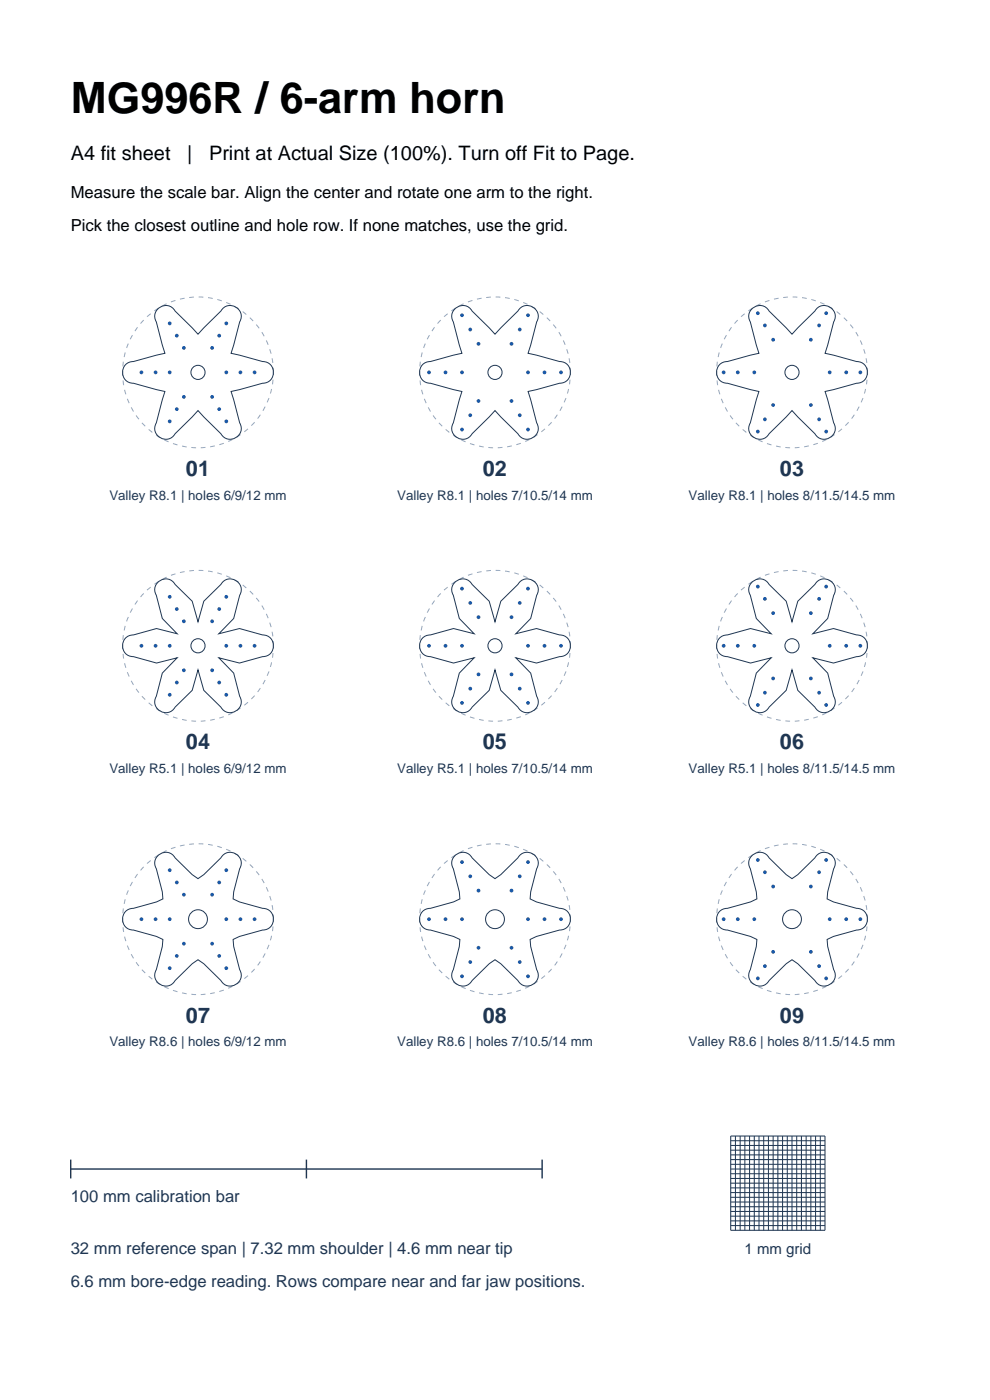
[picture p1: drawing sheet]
<svg xmlns="http://www.w3.org/2000/svg" width="210mm" height="297mm" viewBox="0 0 210 297" stroke-linecap="round" stroke-linejoin="round" font-family="sans-serif">
<path d="M58 79a16 16 0 0 0-23.5-14.1 16 16 0 0 0-1.4 27.4 16 16 0 0 0 24.8-11.7l.1-1.6" fill="none" stroke="#91a6bf" stroke-width=".21" stroke-dasharray="1 1" stroke-linecap="butt"/>
<g fill="#1a59a8">
<circle cx="48" cy="79" r=".4"/>
<circle cx="51" cy="79" r=".4"/>
<circle cx="54" cy="79" r=".4"/>
<circle cx="45" cy="73.8" r=".4"/>
<circle cx="46.5" cy="71.2" r=".4"/>
<circle cx="48" cy="68.6" r=".4"/>
<circle cx="39" cy="73.8" r=".4"/>
<circle cx="37.5" cy="71.2" r=".4"/>
<circle cx="36" cy="68.6" r=".4"/>
<circle cx="36" cy="79" r=".4"/>
<circle cx="33" cy="79" r=".4"/>
<circle cx="30" cy="79" r=".4"/>
<circle cx="39" cy="84.2" r=".4"/>
<circle cx="37.5" cy="86.8" r=".4"/>
<circle cx="36" cy="89.4" r=".4"/>
<circle cx="45" cy="84.2" r=".4"/>
<circle cx="46.5" cy="86.8" r=".4"/>
<circle cx="48" cy="89.4" r=".4"/>
</g>
<g fill="none" stroke="#1f3652" stroke-width=".21">
<path d="M33.5 65.6a2.27 2.27 0 0 1 3.6 .4l4.9 4.9 4.9-4.9a2.3 2.3 0 0 1 3.1-.9 2.3 2.3 0 0 1 .8 3.2l-1.8 6.6 6.7 1.8a2.3 2.3 0 0 1 2.3 2.3 2.3 2.3 0 0 1-2.3 2.3l-6.7 1.7 1.8 6.7a2.3 2.3 0 0 1-.8 3.2 2.3 2.3 0 0 1-3.1-.9l-4.9-4.9-4.9 4.9a2.3 2.3 0 0 1-3.1 .9 2.3 2.3 0 0 1-.8-3.2l1.8-6.7-6.7-1.7a2.3 2.3 0 0 1-2.3-2.3 2.3 2.3 0 0 1 2.3-2.3l6.7-1.8-1.8-6.6a2.17 2.17 0 0 1 .3-2.7z"/>
<circle cx="42" cy="79" r="1.5"/>
</g>
<path d="M121 79a16 16 0 0 0-23.5-14.1 16 16 0 0 0-1.4 27.4 16 16 0 0 0 24.8-11.7l.1-1.6" fill="none" stroke="#91a6bf" stroke-width=".21" stroke-dasharray="1 1" stroke-linecap="butt"/>
<g fill="#1a59a8">
<circle cx="112" cy="79" r=".4"/>
<circle cx="115.5" cy="79" r=".4"/>
<circle cx="119" cy="79" r=".4"/>
<circle cx="108.5" cy="72.9" r=".4"/>
<circle cx="110.2" cy="69.9" r=".4"/>
<circle cx="112" cy="66.9" r=".4"/>
<circle cx="101.5" cy="72.9" r=".4"/>
<circle cx="99.7" cy="69.9" r=".4"/>
<circle cx="98" cy="66.9" r=".4"/>
<circle cx="98" cy="79" r=".4"/>
<circle cx="94.5" cy="79" r=".4"/>
<circle cx="91" cy="79" r=".4"/>
<circle cx="101.5" cy="85.1" r=".4"/>
<circle cx="99.7" cy="88.1" r=".4"/>
<circle cx="98" cy="91.1" r=".4"/>
<circle cx="108.5" cy="85.1" r=".4"/>
<circle cx="110.2" cy="88.1" r=".4"/>
<circle cx="112" cy="91.1" r=".4"/>
</g>
<g fill="none" stroke="#1f3652" stroke-width=".21">
<path d="M96.5 65.6a2.27 2.27 0 0 1 3.6 .4l4.9 4.9 4.9-4.9a2.3 2.3 0 0 1 3.1-.9 2.3 2.3 0 0 1 .8 3.2l-1.8 6.6 6.7 1.8a2.3 2.3 0 0 1 2.3 2.3 2.3 2.3 0 0 1-2.3 2.3l-6.7 1.7 1.8 6.7a2.3 2.3 0 0 1-.8 3.2 2.3 2.3 0 0 1-3.1-.9l-4.9-4.9-4.9 4.9a2.3 2.3 0 0 1-3.1 .9 2.3 2.3 0 0 1-.8-3.2l1.8-6.7-6.7-1.7a2.3 2.3 0 0 1-2.3-2.3 2.3 2.3 0 0 1 2.3-2.3l6.7-1.8-1.8-6.6a2.17 2.17 0 0 1 .3-2.7z"/>
<circle cx="105" cy="79" r="1.5"/>
</g>
<path d="M184 79a16 16 0 0 0-23.5-14.1 16 16 0 0 0-1.4 27.4 16 16 0 0 0 24.8-11.7l.1-1.6" fill="none" stroke="#91a6bf" stroke-width=".21" stroke-dasharray="1 1" stroke-linecap="butt"/>
<g fill="#1a59a8">
<circle cx="176" cy="79" r=".4"/>
<circle cx="179.5" cy="79" r=".4"/>
<circle cx="182.5" cy="79" r=".4"/>
<circle cx="172" cy="72.1" r=".4"/>
<circle cx="173.7" cy="69" r=".4"/>
<circle cx="175.2" cy="66.4" r=".4"/>
<circle cx="164" cy="72.1" r=".4"/>
<circle cx="162.2" cy="69" r=".4"/>
<circle cx="160.7" cy="66.4" r=".4"/>
<circle cx="160" cy="79" r=".4"/>
<circle cx="156.5" cy="79" r=".4"/>
<circle cx="153.5" cy="79" r=".4"/>
<circle cx="164" cy="85.9" r=".4"/>
<circle cx="162.2" cy="89" r=".4"/>
<circle cx="160.7" cy="91.6" r=".4"/>
<circle cx="172" cy="85.9" r=".4"/>
<circle cx="173.7" cy="89" r=".4"/>
<circle cx="175.2" cy="91.6" r=".4"/>
</g>
<g fill="none" stroke="#1f3652" stroke-width=".21">
<path d="M159.5 65.6a2.27 2.27 0 0 1 3.6 .4l4.9 4.9 4.9-4.9a2.3 2.3 0 0 1 3.1-.9 2.3 2.3 0 0 1 .8 3.2l-1.8 6.6 6.7 1.8a2.3 2.3 0 0 1 2.3 2.3 2.3 2.3 0 0 1-2.3 2.3l-6.7 1.7 1.8 6.7a2.3 2.3 0 0 1-.8 3.2 2.3 2.3 0 0 1-3.1-.9l-4.9-4.9-4.9 4.9a2.3 2.3 0 0 1-3.1 .9 2.3 2.3 0 0 1-.8-3.2l1.8-6.7-6.7-1.7a2.3 2.3 0 0 1-2.3-2.3 2.3 2.3 0 0 1 2.3-2.3l6.7-1.8-1.8-6.6a2.17 2.17 0 0 1 .3-2.7z"/>
<circle cx="168" cy="79" r="1.5"/>
</g>
<path d="M58 137a16 16 0 0 0-23.5-14.1 16 16 0 0 0-1.4 27.4 16 16 0 0 0 24.8-11.7l.1-1.6" fill="none" stroke="#91a6bf" stroke-width=".21" stroke-dasharray="1 1" stroke-linecap="butt"/>
<g fill="#1a59a8">
<circle cx="48" cy="137" r=".4"/>
<circle cx="51" cy="137" r=".4"/>
<circle cx="54" cy="137" r=".4"/>
<circle cx="45" cy="131.8" r=".4"/>
<circle cx="46.5" cy="129.2" r=".4"/>
<circle cx="48" cy="126.6" r=".4"/>
<circle cx="39" cy="131.8" r=".4"/>
<circle cx="37.5" cy="129.2" r=".4"/>
<circle cx="36" cy="126.6" r=".4"/>
<circle cx="36" cy="137" r=".4"/>
<circle cx="33" cy="137" r=".4"/>
<circle cx="30" cy="137" r=".4"/>
<circle cx="39" cy="142.2" r=".4"/>
<circle cx="37.5" cy="144.8" r=".4"/>
<circle cx="36" cy="147.4" r=".4"/>
<circle cx="45" cy="142.2" r=".4"/>
<circle cx="46.5" cy="144.8" r=".4"/>
<circle cx="48" cy="147.4" r=".4"/>
</g>
<g fill="none" stroke="#1f3652" stroke-width=".21">
<path d="M33.5 123.6a2.27 2.27 0 0 1 3.6 .4l3.7 3.5 1.2 4.4 1.2-4.4 3.7-3.5a2.3 2.3 0 0 1 3.1-.9 2.3 2.3 0 0 1 .8 3.2l-1.2 4.9-3.2 3.2 4.4-1.1 4.9 1.4a2.3 2.3 0 0 1 2.3 2.3 2.3 2.3 0 0 1-2.3 2.3l-4.9 1.4-4.4-1.2 3.2 3.3 1.2 4.9a2.3 2.3 0 0 1-.8 3.2 2.3 2.3 0 0 1-3.1-.9l-3.7-3.5-1.2-4.4-1.2 4.4-3.7 3.5a2.3 2.3 0 0 1-3.1 .9 2.3 2.3 0 0 1-.8-3.2l1.2-4.9 3.2-3.3-4.4 1.2-4.9-1.4a2.3 2.3 0 0 1-2.3-2.3 2.3 2.3 0 0 1 2.3-2.3l4.9-1.4 4.4 1.1-3.2-3.2-1.2-4.9a2.17 2.17 0 0 1 .3-2.7z"/>
<circle cx="42" cy="137" r="1.5"/>
</g>
<path d="M121 137a16 16 0 0 0-23.5-14.1 16 16 0 0 0-1.4 27.4 16 16 0 0 0 24.8-11.7l.1-1.6" fill="none" stroke="#91a6bf" stroke-width=".21" stroke-dasharray="1 1" stroke-linecap="butt"/>
<g fill="#1a59a8">
<circle cx="112" cy="137" r=".4"/>
<circle cx="115.5" cy="137" r=".4"/>
<circle cx="119" cy="137" r=".4"/>
<circle cx="108.5" cy="130.9" r=".4"/>
<circle cx="110.2" cy="127.9" r=".4"/>
<circle cx="112" cy="124.9" r=".4"/>
<circle cx="101.5" cy="130.9" r=".4"/>
<circle cx="99.7" cy="127.9" r=".4"/>
<circle cx="98" cy="124.9" r=".4"/>
<circle cx="98" cy="137" r=".4"/>
<circle cx="94.5" cy="137" r=".4"/>
<circle cx="91" cy="137" r=".4"/>
<circle cx="101.5" cy="143.1" r=".4"/>
<circle cx="99.7" cy="146.1" r=".4"/>
<circle cx="98" cy="149.1" r=".4"/>
<circle cx="108.5" cy="143.1" r=".4"/>
<circle cx="110.2" cy="146.1" r=".4"/>
<circle cx="112" cy="149.1" r=".4"/>
</g>
<g fill="none" stroke="#1f3652" stroke-width=".21">
<path d="M96.5 123.6a2.27 2.27 0 0 1 3.6 .4l3.7 3.5 1.2 4.4 1.2-4.4 3.7-3.5a2.3 2.3 0 0 1 3.1-.9 2.3 2.3 0 0 1 .8 3.2l-1.2 4.9-3.2 3.2 4.4-1.1 4.9 1.4a2.3 2.3 0 0 1 2.3 2.3 2.3 2.3 0 0 1-2.3 2.3l-4.9 1.4-4.4-1.2 3.2 3.3 1.2 4.9a2.3 2.3 0 0 1-.8 3.2 2.3 2.3 0 0 1-3.1-.9l-3.7-3.5-1.2-4.4-1.2 4.4-3.7 3.5a2.3 2.3 0 0 1-3.1 .9 2.3 2.3 0 0 1-.8-3.2l1.2-4.9 3.2-3.3-4.4 1.2-4.9-1.4a2.3 2.3 0 0 1-2.3-2.3 2.3 2.3 0 0 1 2.3-2.3l4.9-1.4 4.4 1.1-3.2-3.2-1.2-4.9a2.17 2.17 0 0 1 .3-2.7z"/>
<circle cx="105" cy="137" r="1.5"/>
</g>
<path d="M184 137a16 16 0 0 0-23.5-14.1 16 16 0 0 0-1.4 27.4 16 16 0 0 0 24.8-11.7l.1-1.6" fill="none" stroke="#91a6bf" stroke-width=".21" stroke-dasharray="1 1" stroke-linecap="butt"/>
<g fill="#1a59a8">
<circle cx="176" cy="137" r=".4"/>
<circle cx="179.5" cy="137" r=".4"/>
<circle cx="182.5" cy="137" r=".4"/>
<circle cx="172" cy="130.1" r=".4"/>
<circle cx="173.7" cy="127" r=".4"/>
<circle cx="175.2" cy="124.4" r=".4"/>
<circle cx="164" cy="130.1" r=".4"/>
<circle cx="162.2" cy="127" r=".4"/>
<circle cx="160.7" cy="124.4" r=".4"/>
<circle cx="160" cy="137" r=".4"/>
<circle cx="156.5" cy="137" r=".4"/>
<circle cx="153.5" cy="137" r=".4"/>
<circle cx="164" cy="143.9" r=".4"/>
<circle cx="162.2" cy="147" r=".4"/>
<circle cx="160.7" cy="149.6" r=".4"/>
<circle cx="172" cy="143.9" r=".4"/>
<circle cx="173.7" cy="147" r=".4"/>
<circle cx="175.2" cy="149.6" r=".4"/>
</g>
<g fill="none" stroke="#1f3652" stroke-width=".21">
<path d="M159.5 123.6a2.27 2.27 0 0 1 3.6 .4l3.7 3.5 1.2 4.4 1.2-4.4 3.7-3.5a2.3 2.3 0 0 1 3.1-.9 2.3 2.3 0 0 1 .8 3.2l-1.2 4.9-3.2 3.2 4.4-1.1 4.9 1.4a2.3 2.3 0 0 1 2.3 2.3 2.3 2.3 0 0 1-2.3 2.3l-4.9 1.4-4.4-1.2 3.2 3.3 1.2 4.9a2.3 2.3 0 0 1-.8 3.2 2.3 2.3 0 0 1-3.1-.9l-3.7-3.5-1.2-4.4-1.2 4.4-3.7 3.5a2.3 2.3 0 0 1-3.1 .9 2.3 2.3 0 0 1-.8-3.2l1.2-4.9 3.2-3.3-4.4 1.2-4.9-1.4a2.3 2.3 0 0 1-2.3-2.3 2.3 2.3 0 0 1 2.3-2.3l4.9-1.4 4.4 1.1-3.2-3.2-1.2-4.9a2.17 2.17 0 0 1 .3-2.7z"/>
<circle cx="168" cy="137" r="1.5"/>
</g>
<path d="M58 195a16 16 0 0 0-23.5-14.1 16 16 0 0 0-1.4 27.4 16 16 0 0 0 24.8-11.7l.1-1.6" fill="none" stroke="#91a6bf" stroke-width=".21" stroke-dasharray="1 1" stroke-linecap="butt"/>
<g fill="#1a59a8">
<circle cx="48" cy="195" r=".4"/>
<circle cx="51" cy="195" r=".4"/>
<circle cx="54" cy="195" r=".4"/>
<circle cx="45" cy="189.8" r=".4"/>
<circle cx="46.5" cy="187.2" r=".4"/>
<circle cx="48" cy="184.6" r=".4"/>
<circle cx="39" cy="189.8" r=".4"/>
<circle cx="37.5" cy="187.2" r=".4"/>
<circle cx="36" cy="184.6" r=".4"/>
<circle cx="36" cy="195" r=".4"/>
<circle cx="33" cy="195" r=".4"/>
<circle cx="30" cy="195" r=".4"/>
<circle cx="39" cy="200.2" r=".4"/>
<circle cx="37.5" cy="202.8" r=".4"/>
<circle cx="36" cy="205.4" r=".4"/>
<circle cx="45" cy="200.2" r=".4"/>
<circle cx="46.5" cy="202.8" r=".4"/>
<circle cx="48" cy="205.4" r=".4"/>
</g>
<g fill="none" stroke="#1f3652" stroke-width=".21">
<path d="M33.5 181.6a2.27 2.27 0 0 1 3.6 .4l3.7 3.5 1.2 .9 1.2-.9 3.7-3.5a2.3 2.3 0 0 1 3.1-.9 2.3 2.3 0 0 1 .8 3.2l-1.2 4.9-.2 1.5 1.4 .6 4.9 1.4a2.3 2.3 0 0 1 2.3 2.3 2.3 2.3 0 0 1-2.3 2.3l-4.9 1.4-1.4 .6 .2 1.5 1.2 4.9a2.3 2.3 0 0 1-.8 3.2 2.3 2.3 0 0 1-3.1-.9l-3.7-3.5-1.2-.9-1.2 .9-3.7 3.5a2.3 2.3 0 0 1-3.1 .9 2.3 2.3 0 0 1-.8-3.2l1.2-4.9 .2-1.5-1.4-.6-4.9-1.4a2.3 2.3 0 0 1-2.3-2.3 2.3 2.3 0 0 1 2.3-2.3l4.9-1.4 1.4-.6-.2-1.5-1.2-4.9a2.17 2.17 0 0 1 .3-2.7z"/>
<circle cx="42" cy="195" r="2"/>
</g>
<path d="M121 195a16 16 0 0 0-23.5-14.1 16 16 0 0 0-1.4 27.4 16 16 0 0 0 24.8-11.7l.1-1.6" fill="none" stroke="#91a6bf" stroke-width=".21" stroke-dasharray="1 1" stroke-linecap="butt"/>
<g fill="#1a59a8">
<circle cx="112" cy="195" r=".4"/>
<circle cx="115.5" cy="195" r=".4"/>
<circle cx="119" cy="195" r=".4"/>
<circle cx="108.5" cy="188.9" r=".4"/>
<circle cx="110.2" cy="185.9" r=".4"/>
<circle cx="112" cy="182.9" r=".4"/>
<circle cx="101.5" cy="188.9" r=".4"/>
<circle cx="99.7" cy="185.9" r=".4"/>
<circle cx="98" cy="182.9" r=".4"/>
<circle cx="98" cy="195" r=".4"/>
<circle cx="94.5" cy="195" r=".4"/>
<circle cx="91" cy="195" r=".4"/>
<circle cx="101.5" cy="201.1" r=".4"/>
<circle cx="99.7" cy="204.1" r=".4"/>
<circle cx="98" cy="207.1" r=".4"/>
<circle cx="108.5" cy="201.1" r=".4"/>
<circle cx="110.2" cy="204.1" r=".4"/>
<circle cx="112" cy="207.1" r=".4"/>
</g>
<g fill="none" stroke="#1f3652" stroke-width=".21">
<path d="M96.5 181.6a2.27 2.27 0 0 1 3.6 .4l3.7 3.5 1.2 .9 1.2-.9 3.7-3.5a2.3 2.3 0 0 1 3.1-.9 2.3 2.3 0 0 1 .8 3.2l-1.2 4.9-.2 1.5 1.4 .6 4.9 1.4a2.3 2.3 0 0 1 2.3 2.3 2.3 2.3 0 0 1-2.3 2.3l-4.9 1.4-1.4 .6 .2 1.5 1.2 4.9a2.3 2.3 0 0 1-.8 3.2 2.3 2.3 0 0 1-3.1-.9l-3.7-3.5-1.2-.9-1.2 .9-3.7 3.5a2.3 2.3 0 0 1-3.1 .9 2.3 2.3 0 0 1-.8-3.2l1.2-4.9 .2-1.5-1.4-.6-4.9-1.4a2.3 2.3 0 0 1-2.3-2.3 2.3 2.3 0 0 1 2.3-2.3l4.9-1.4 1.4-.6-.2-1.5-1.2-4.9a2.17 2.17 0 0 1 .3-2.7z"/>
<circle cx="105" cy="195" r="2"/>
</g>
<path d="M184 195a16 16 0 0 0-23.5-14.1 16 16 0 0 0-1.4 27.4 16 16 0 0 0 24.8-11.7l.1-1.6" fill="none" stroke="#91a6bf" stroke-width=".21" stroke-dasharray="1 1" stroke-linecap="butt"/>
<g fill="#1a59a8">
<circle cx="176" cy="195" r=".4"/>
<circle cx="179.5" cy="195" r=".4"/>
<circle cx="182.5" cy="195" r=".4"/>
<circle cx="172" cy="188.1" r=".4"/>
<circle cx="173.7" cy="185" r=".4"/>
<circle cx="175.2" cy="182.4" r=".4"/>
<circle cx="164" cy="188.1" r=".4"/>
<circle cx="162.2" cy="185" r=".4"/>
<circle cx="160.7" cy="182.4" r=".4"/>
<circle cx="160" cy="195" r=".4"/>
<circle cx="156.5" cy="195" r=".4"/>
<circle cx="153.5" cy="195" r=".4"/>
<circle cx="164" cy="201.9" r=".4"/>
<circle cx="162.2" cy="205" r=".4"/>
<circle cx="160.7" cy="207.6" r=".4"/>
<circle cx="172" cy="201.9" r=".4"/>
<circle cx="173.7" cy="205" r=".4"/>
<circle cx="175.2" cy="207.6" r=".4"/>
</g>
<g fill="none" stroke="#1f3652" stroke-width=".21">
<path d="M159.5 181.6a2.27 2.27 0 0 1 3.6 .4l3.7 3.5 1.2 .9 1.2-.9 3.7-3.5a2.3 2.3 0 0 1 3.1-.9 2.3 2.3 0 0 1 .8 3.2l-1.2 4.9-.2 1.5 1.4 .6 4.9 1.4a2.3 2.3 0 0 1 2.3 2.3 2.3 2.3 0 0 1-2.3 2.3l-4.9 1.4-1.4 .6 .2 1.5 1.2 4.9a2.3 2.3 0 0 1-.8 3.2 2.3 2.3 0 0 1-3.1-.9l-3.7-3.5-1.2-.9-1.2 .9-3.7 3.5a2.3 2.3 0 0 1-3.1 .9 2.3 2.3 0 0 1-.8-3.2l1.2-4.9 .2-1.5-1.4-.6-4.9-1.4a2.3 2.3 0 0 1-2.3-2.3 2.3 2.3 0 0 1 2.3-2.3l4.9-1.4 1.4-.6-.2-1.5-1.2-4.9a2.17 2.17 0 0 1 .3-2.7zM155 260h20M155 259h20M155 258h20M155 257h20M155 255h20M155 254h20M155 253h20M155 252h20M155 250h20M155 249h20M155 248h20"/>
<path d="M155 247h20M155 245h20M155 244h20M155 243h20M155 242h20M156 241v20M157 241v20M158 241v20M159 241v20M161 241v20M162 241v20M163 241v20"/>
<path d="M164 241v20M166 241v20M167 241v20M168 241v20M169 241v20M171 241v20M172 241v20M173 241v20M174 241v20"/>
<circle cx="168" cy="195" r="2"/>
</g>
<path d="M15 248h100M15 246v4M65 246v4M115 246v4" fill="none" stroke="#1f3652" stroke-width=".3"/>
<path d="M155 241h20v20h-20zM155 256h20M155 251h20M155 246h20M160 241v20M165 241v20M170 241v20" fill="none" stroke="#1f3652" stroke-width=".22"/>
<text font-size="9.2" x="15" y="24">MG996R / 6-arm horn</text>
<g font-size="4.6" fill="#1f3652">
<text x="39.5" y="101">01</text>
<text x="102.5" y="101">02</text>
<text x="165.5" y="101">03</text>
<text x="39.5" y="159">04</text>
<text x="102.5" y="159">05</text>
<text x="165.5" y="159">06</text>
<text x="39.5" y="217">07</text>
<text x="102.5" y="217">08</text>
<text x="165.5" y="217">09</text>
</g>
<g font-size="4.2">
<text x="15" y="34">A4 fit sheet</text>
<text x="39.7" y="34">|</text>
<text x="44.3" y="34">Print at Actual Size (100%). Turn off Fit to Page.</text>
</g>
<g font-size="3.5">
<text x="15" y="42">Measure the scale bar. Align the center and rotate one arm to the right.</text>
<text x="15" y="49">Pick the closest outline and hole row. If none matches, use the grid.</text>
</g>
<g font-size="3.5" fill="#1f3652">
<text x="15" y="255">100 mm calibration bar</text>
<text x="15" y="266">32 mm reference span | 7.32 mm shoulder | 4.6 mm near tip</text>
<text x="15" y="273">6.6 mm bore-edge reading. Rows compare near and far jaw positions.</text>
</g>
<text font-size="3.2" fill="#1f3652" x="157.9" y="266">1 mm grid</text>
<g font-size="2.8" fill="#1f3652">
<text x="23.2" y="106">Valley R8.1 | holes 6/9/12 mm</text>
<text x="84.2" y="106">Valley R8.1 | holes 7/10.5/14 mm</text>
<text x="146.1" y="106">Valley R8.1 | holes 8/11.5/14.5 mm</text>
<text x="23.2" y="164">Valley R5.1 | holes 6/9/12 mm</text>
<text x="84.2" y="164">Valley R5.1 | holes 7/10.5/14 mm</text>
<text x="146.1" y="164">Valley R5.1 | holes 8/11.5/14.5 mm</text>
<text x="23.2" y="222">Valley R8.6 | holes 6/9/12 mm</text>
<text x="84.2" y="222">Valley R8.6 | holes 7/10.5/14 mm</text>
<text x="146.1" y="222">Valley R8.6 | holes 8/11.5/14.5 mm</text>
</g>
</svg>
